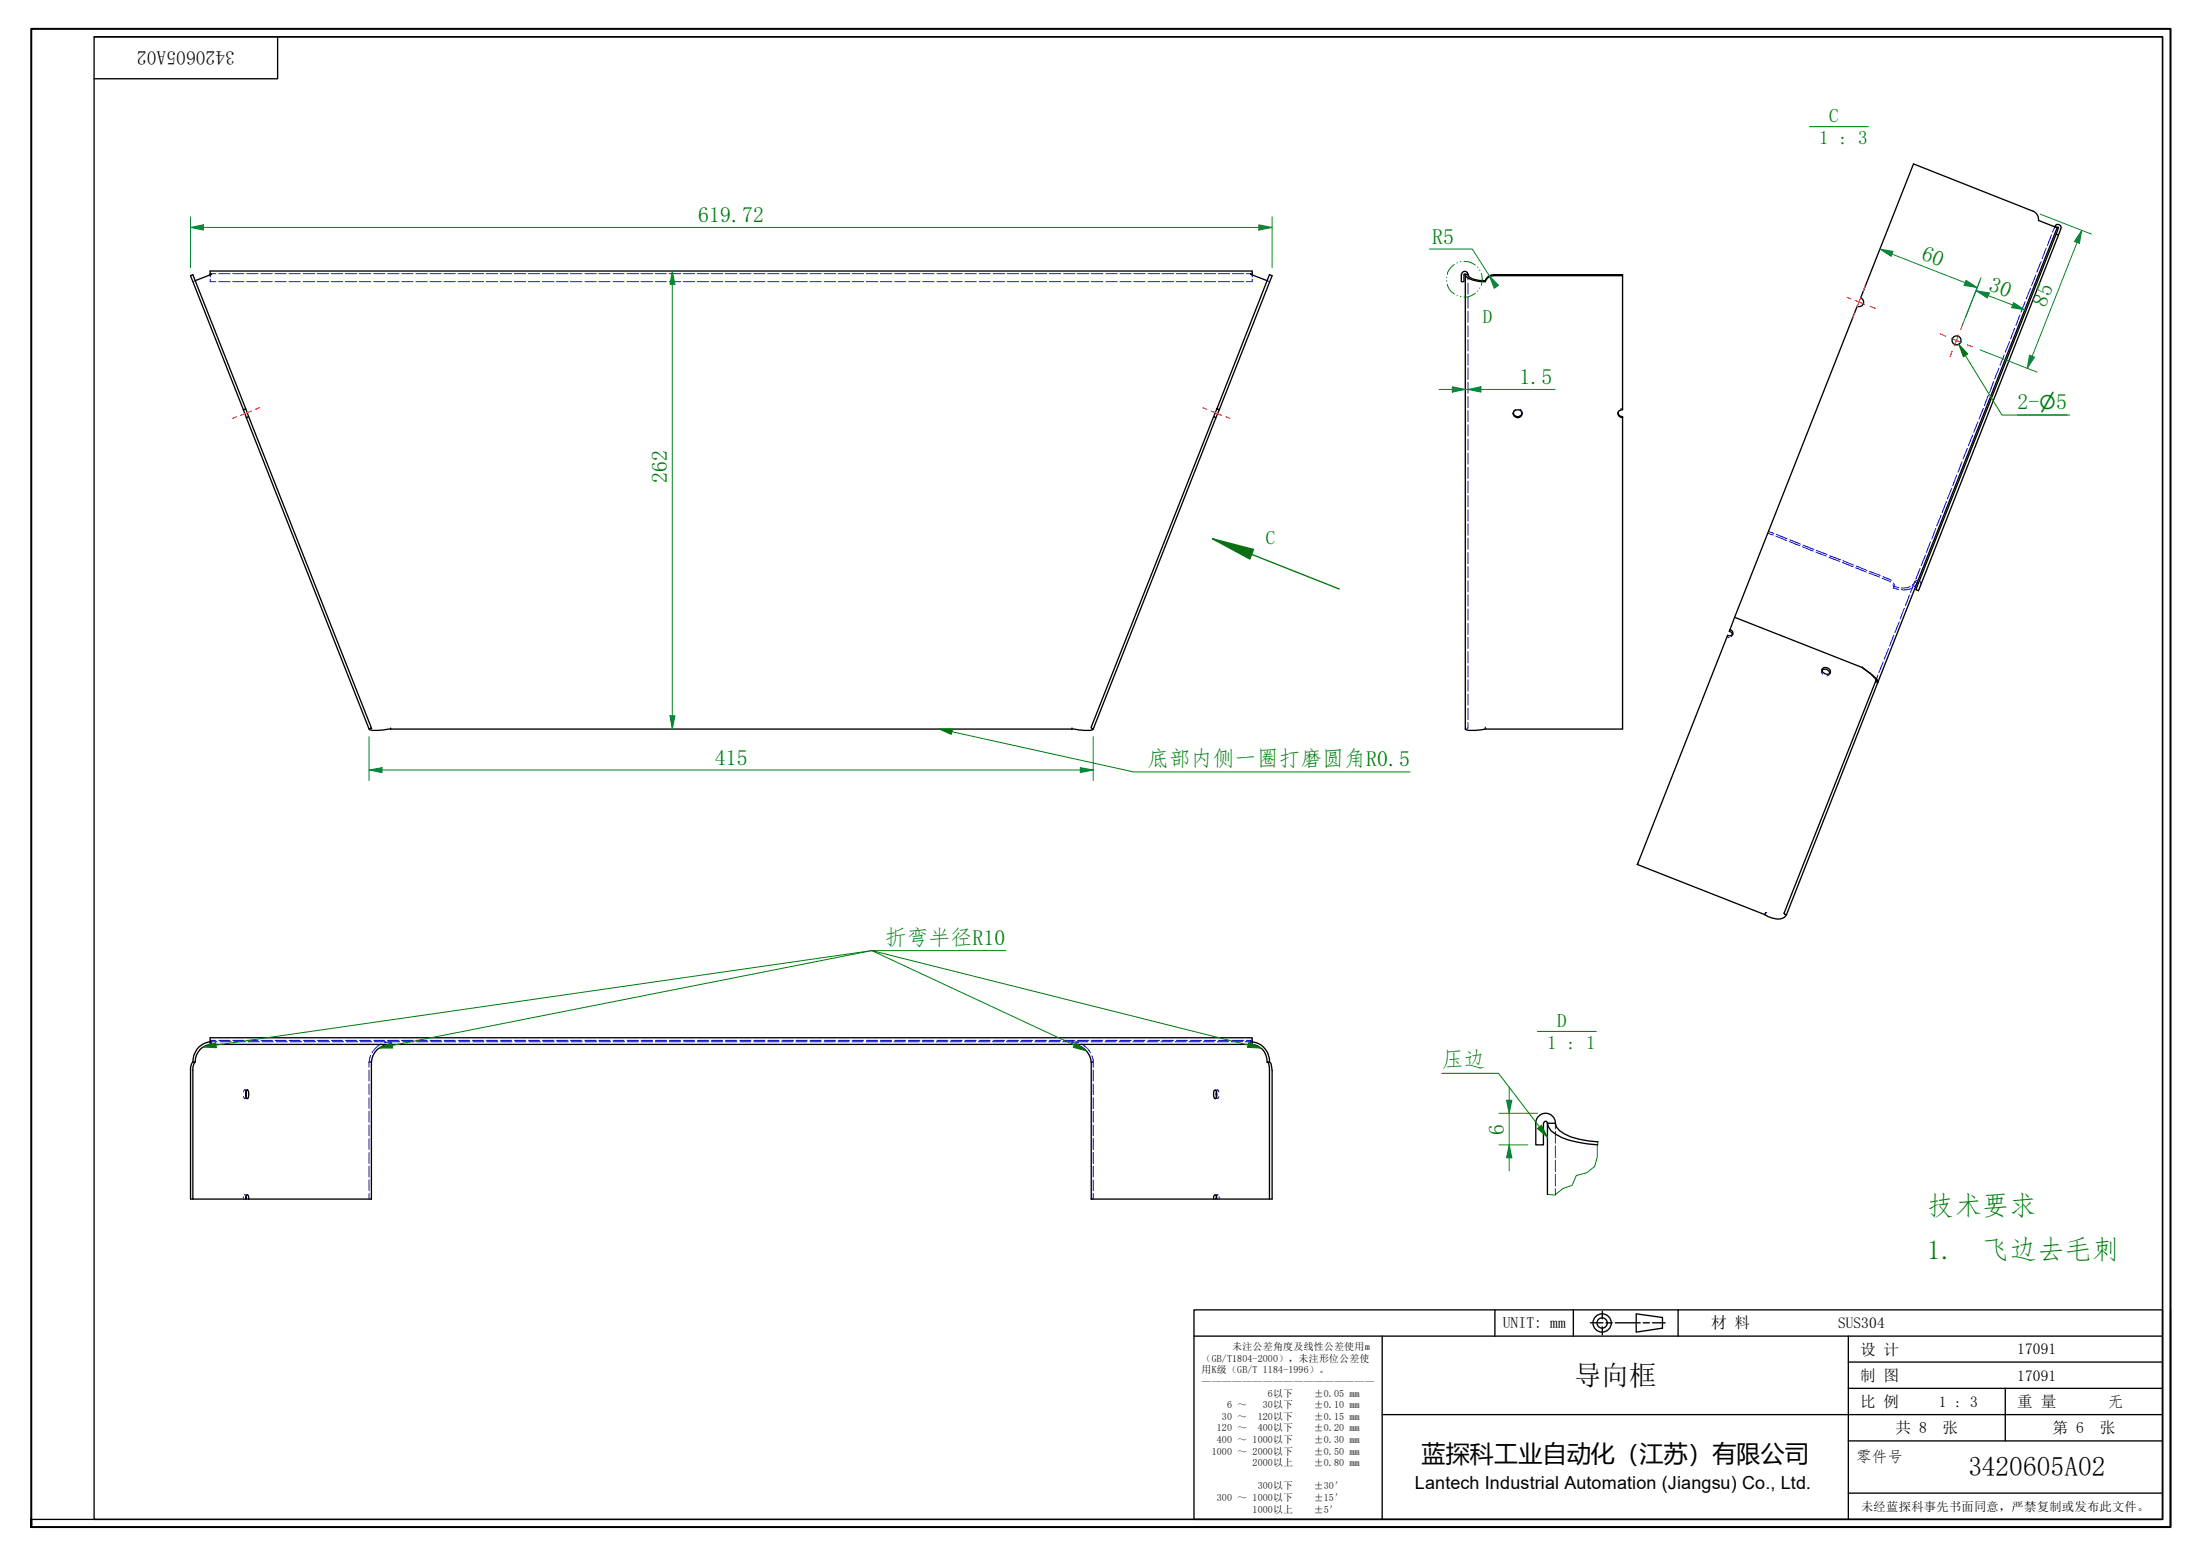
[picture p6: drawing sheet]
<svg xmlns="http://www.w3.org/2000/svg" width="420mm" height="297mm" viewBox="0 0 420 297" stroke-linecap="round" stroke-linejoin="round" font-family="sans-serif">
<g fill="none" stroke="#00f" stroke-width=".19">
<path d="M37 53.7l-.2 .1M37.3 53.6h-.2M40.1 53.3v.5h1.1M40.1 52.5v.4M40.1 52.2h1.1M41.8 53.8h2.1M41.8 52.2h2.1M44.4 53.8h2.2M44.4 52.2h2.2M47.1 53.8h2.2M47.1 52.2h2.2M49.8 53.8h2.2"/>
<path d="M49.8 52.2h2.2M52.5 53.8h2.2M52.5 52.2h2.2M55.2 53.8h2.1M55.2 52.2h2.1M57.9 53.8h2.2M57.9 52.2h2.2M60.6 53.8h2.1M60.6 52.2h2.1M63.3 53.8h2.1M63.3 52.2h2.1M66 53.8h2.1"/>
<path d="M66 52.2h2.1M68.6 53.8h2.2M68.6 52.2h2.2M71.4 53.8h2.1M71.4 52.2h2.1M74 53.8h2.2M74 52.2h2.2M76.7 53.8h2.2M76.7 52.2h2.2M79.4 53.8h2.2M79.4 52.2h2.2M82.1 53.8h2.2"/>
<path d="M82.1 52.2h2.2M84.8 53.8h2.1M84.8 52.2h2.1M87.5 53.8h2.2M87.5 52.2h2.2M90.2 53.8h2.1M90.2 52.2h2.1M92.8 53.8h2.2M92.8 52.2h2.2M95.6 53.8h2.1M95.6 52.2h2.1M98.2 53.8h2.2"/>
<path d="M98.2 52.2h2.2M100.9 53.8h2.2M100.9 52.2h2.2M103.6 53.8h2.2M103.6 52.2h2.2M106.3 53.8h2.2M106.3 52.2h2.2M109 53.8h2.1M109 52.2h2.1M111.7 53.8h2.2M111.7 52.2h2.2M114.4 53.8h2.1"/>
<path d="M114.4 52.2h2.1M117.1 53.8h2.1M117.1 52.2h2.1M119.8 53.8h2.1M119.8 52.2h2.1M122.4 53.8h2.2M122.4 52.2h2.2M125.2 53.8h2.1M125.2 52.2h2.1M127.8 53.8h2.2M127.8 52.2h2.2M130.5 53.8h2.2"/>
<path d="M130.5 52.2h2.2M133.2 53.8h2.2M133.2 52.2h2.2M135.9 53.8h2.1M135.9 52.2h2.1M138.6 53.8h2.1M138.6 52.2h2.1M141.3 53.8h2.1M141.3 52.2h2.1M144 53.8h2.1M144 52.2h2.1M146.6 53.8h2.2"/>
<path d="M146.6 52.2h2.2M149.4 53.8h2.1M149.4 52.2h2.1M152 53.8h2.2M152 52.2h2.2M154.7 53.8h2.1M154.7 52.2h2.1M157.4 53.8h2.2M157.4 52.2h2.2M160.1 53.8h2.1M160.1 52.2h2.1M162.8 53.8h2.1"/>
<path d="M162.8 52.2h2.1M165.5 53.8h2.1M165.5 52.2h2.1M168.1 53.8h2.2M168.1 52.2h2.2M170.9 53.8h2.1M170.9 52.2h2.1M173.5 53.8h2.2M173.5 52.2h2.2M176.2 53.8h2.2M176.2 52.2h2.2M178.9 53.8h2.1"/>
<path d="M178.9 52.2h2.1M181.6 53.8h2.2M181.6 52.2h2.2M184.3 53.8h2.1M184.3 52.2h2.1M187 53.8h2.1M187 52.2h2.1M189.7 53.8h2.1M189.7 52.2h2.1M192.3 53.8h2.2M192.3 52.2h2.2M195.1 53.8h2.1"/>
<path d="M195.1 52.2h2.1M197.7 53.8h2.2M197.7 52.2h2.2M200.4 53.8h2.2M200.4 52.2h2.2M203.1 53.8h2.2M203.1 52.2h2.2M205.8 53.8h2.2M205.8 52.2h2.2M208.5 53.8h2.1M208.5 52.2h2.1M211.2 53.8h2.2"/>
<path d="M211.2 52.2h2.2M213.9 53.8h2.1M213.9 52.2h2.1M216.5 53.8h2.2M216.5 52.2h2.2M219.3 53.8h2.1M219.3 52.2h2.1M221.9 53.8h2.2M221.9 52.2h2.2M224.7 53.8h2.1M224.7 52.2h2.1M227.3 53.8h2.2"/>
<path d="M227.3 52.2h2.2M230 53.8h2.2M230 52.2h2.2M232.7 53.8h2.1M232.7 52.2h2.1M235.4 53.8h2.2M235.4 52.2h2.2M238.1 52.2h1M239.1 52.5v.4M239.1 53.3v.5h-1M242 53.6h.2M242.3 53.7l.1 .1"/>
<path d="M280.4 52.4v1.1M280.4 54v2.2M280.4 56.7v2.2M280.4 59.4v2.2M386.8 57.6l-.8 2M387.8 55l-.8 2.1M388.8 52.5l-.8 2M389.8 49.9l-.8 2M390.8 47.4l-.8 2M391.8 44.8l-.8 2M392.4 43.3l-.4 1M280.4 62.2v2.1"/>
<path d="M280.4 64.8v2.2M280.4 67.5v2.2M280.4 70.2v2.2M280.4 72.9v2.2M280.4 75.7v2.1M280.4 78.3v2.2M289 78.8v.1M289 78.9v.1M289.4 78.2l-.2 .1-.1 .6M290.3 78.2l.2 .1 .2 .5M290.7 78.9v.1M309 78.8v.1"/>
<path d="M309 78.9v.1M309.1 78.5v.4M309.9 78l-.5 .2M378.8 78l-.8 2M379.7 75.4l-.7 2.1M380.7 72.8l-.7 2.1M381.8 70.3l-.9 2M382.8 67.7l-.8 2.1M383.8 65.2l-.8 2M384.7 62.7l-.7 2M385.8 60.1l-.8 2.1M280.4 81.1v2.1"/>
<path d="M280.4 83.8v2.2M280.4 86.5v2.1M280.4 89.2v2.2M280.4 91.9v2.2M280.4 94.6v2.2M280.4 97.3v2.2M280.4 100v2.2M370.7 98.3l-.8 2.1M371.7 95.7l-.8 2.1M372.7 93.2l-.8 2M373.7 90.7l-.8 2M374.7 88.1l-.7 2.1"/>
<path d="M375.7 85.6l-.8 2M376.7 83l-.8 2.1M377.8 80.5l-.9 2M280.4 102.7v2.2M280.4 105.5v2.1M280.4 108.1v2.2M280.4 110.9v2.1M280.4 113.5v2.2M280.4 116.3v2.1M280.4 119v2.1M337.6 101.8l1 .4M337.8 101.5l1 .3"/>
<path d="M339.2 102.3l2 .9M339.3 102l2 .9M341.7 103.4l2 .8M341.8 103l2.1 .9M344.2 104.4l2.1 .8M344.4 104.1l2 .8M346.8 105.4l2 .8M346.9 105.1l2 .7M349.3 106.4l2 .8M349.4 106.1l2.1 .8M351.9 107.4l2 .8M352 107l2 .9"/>
<path d="M354.4 108.4l2 .8M354.5 108.1l2.1 .8M356.9 109.4l2.1 .8M357.1 109.1l2 .7M359.5 110.4l1.6 .7M359.6 110.1l1.6 .7M361.5 111.6l.1 .7M361.6 111.3l.2 .6M361.6 112.3l1 .2M361.7 112.1l-.1 .2M361.8 111.9l.8 .3M361.8 111.9v.1"/>
<path d="M362.7 118.7l-.8 2.1M363.7 116.1l-.8 2.1M364.7 113.6l-.8 2M364.8 111.9a2.46 2.46 0 0 1-1.7 .4M365.1 112.3a3.2 3.2 0 0 1-1.9 .3M365.7 111l-.5 .7M365.7 111l.2 .1M365.7 111l-.8 2.1M366 111.2h.1l-.1 .4-.4 .4M366 111.2l.1 .1M366.1 110.8l-.3 .1-.1 .2 .1 .1M366.7 111l.1 .6"/>
<path d="M366.7 108.5l-.8 2M367.7 106l-.8 2M368.7 103.4l-.8 2.1M369.7 100.9l-.8 2M70.9 138.8h.1M279.8 139.2h.2M280.3 139.1l-.2 .1M280.4 121.7v2.1M280.4 124.4v2.1M280.4 127.1v2.2M280.4 129.8v2.1M280.4 132.5v2.2"/>
<path d="M280.4 135.2v2.2M280.4 137.9l-.1 1.2M283.7 139.1h.1M283.7 138.9h.1M283.7 139v.1M283.7 139.1v.1M329.8 121.6l.5 .1M330.8 121.2l-.2 .3M330.8 121.3h.1M331 121l-.1 .1M347.9 128v.1M348 127.9a.52 .52 0 0 0 0 .8"/>
<path d="M348 127.7v.2M349.4 128.5a.54 .54 0 0 1-.5 .5M349.4 128.6v.1M349.6 128.4h-.1M355.7 127.3v.1M358.6 128.9l-.3 1M359.7 126.4l-.9 2M360.7 123.8l-.8 2M361.7 121.3l-.8 2M337.2 174.2h.1M40.1 198.9h.2M40.1 198.6h1.1"/>
<path d="M40.3 198.9h1.2M40.4 198.9v.2M40.4 199.2v.2M41.8 198.6h2.1M42 198.9h2.1M44.4 198.6h2.2M44.7 198.9h2.2M47.1 198.6h2.2M47.4 198.9h2.1M49.8 198.6h2.2M50 198.9h2.2M52.5 198.6h2.2"/>
<path d="M52.8 198.9h2.1M55.2 198.6h2.1M55.4 198.9h2.2M57.9 198.6h2.2M58.1 198.9h2.2M60.6 198.6h2.1M60.8 198.9h2.1M63.3 198.6h2.1M63.5 198.9h2.1M66 198.6h2.1M66.2 198.9h2.1M68.6 198.6h2.2"/>
<path d="M68.8 198.9h2.2M71.4 198.6h2.1M71.5 198.9h2.2M72.8 199.3a4.2 4.2 0 0 0-1.7 1.7M74 198.6h2.2M74.2 198.9h2.1M74.6 199v-.1l-1.2 .2M74.6 199.3v.1M74.6 199.1v.1M76.7 198.6h2.2M76.9 198.9h2.2M79.4 198.6h2.2"/>
<path d="M79.6 198.9h2.1M82.1 198.6h2.2M82.2 198.9h2.2M84.8 198.6h2.1M84.9 198.9h2.2M87.5 198.6h2.2M87.6 198.9h2.2M90.2 198.6h2.1M90.3 198.9h2.2M92.8 198.6h2.2M93 198.9h2.1M95.6 198.6h2.1"/>
<path d="M95.6 198.9h2.2M98.2 198.6h2.2M98.4 198.9h2.1M100.9 198.6h2.2M101 198.9h2.2M103.6 198.6h2.2M103.7 198.9h2.2M106.3 198.6h2.2M106.4 198.9h2.1M109 198.6h2.1M109.1 198.9h2.1M111.7 198.6h2.2"/>
<path d="M111.8 198.9h2.1M114.4 198.6h2.1M114.4 198.9h2.2M117.1 198.9h2.2M117.1 198.6h2.1M119.8 198.6h2.1M119.8 198.9h2.1M122.4 198.6h2.2M122.5 198.9h2.2M125.2 198.9h2.1M125.2 198.6h2.1M127.8 198.9h2.2"/>
<path d="M127.8 198.6h2.2M130.5 198.6h2.2M130.6 198.9h2.1M133.2 198.9h2.2M133.2 198.6h2.2M135.9 198.9h2.1M135.9 198.6h2.1M138.6 198.9h2.1M138.6 198.6h2.1M141.3 198.9h2.1M141.3 198.6h2.1M144 198.9h2.1"/>
<path d="M144 198.6h2.1M146.6 198.9h2.2M146.6 198.6h2.2M149.3 198.9h2.1M149.4 198.6h2.1M152 198.9h2.1M152 198.6h2.2M154.7 198.9h2.1M154.7 198.6h2.1M157.4 198.9h2.1M157.4 198.6h2.2M160 198.9h2.2"/>
<path d="M160.1 198.6h2.1M162.8 198.9h2M162.8 198.6h2.1M165.4 198.9h2.2M165.5 198.6h2.1M168.1 198.9h2.1M168.1 198.6h2.2M170.8 198.9h2.1M170.9 198.6h2.1M173.5 198.9h2.1M173.5 198.6h2.2M176.1 198.9h2.2"/>
<path d="M176.2 198.6h2.2M178.8 198.9h2.2M178.9 198.6h2.1M181.5 198.9h2.1M181.6 198.6h2.2M184.2 198.9h2.1M184.3 198.6h2.1M186.9 198.9h2.1M187 198.6h2.1M189.5 198.9h2.2M189.7 198.6h2.1M192.2 198.9h2.2"/>
<path d="M192.3 198.6h2.2M194.9 198.9h2.1M195.1 198.6h2.1M197.6 198.9h2.2M197.7 198.6h2.2M200.3 198.9h2.1M200.4 198.6h2.2M202.9 198.9h2.2M203.1 198.6h2.2M204.7 199v-.1l1.2 .2M204.7 199.3v.1M204.7 199.1v.1"/>
<path d="M205.6 198.9h2.2M205.8 198.6h2.2M206.5 199.3a4.2 4.2 0 0 1 1.8 1.7M208.3 198.9h2.2M208.5 198.6h2.1M211 198.9h2.2M211.2 198.6h2.2M213.7 198.9h2.1M213.9 198.6h2.1M216.3 198.9h2.2M216.5 198.6h2.2M219.1 198.9h2.1"/>
<path d="M219.3 198.6h2.1M221.7 198.9h2.2M221.9 198.6h2.2M224.4 198.9h2.2M224.7 198.6h2.1M227.1 198.9h2.1M227.3 198.6h2.2M229.8 198.9h2.1M230 198.6h2.2M232.5 198.9h2.1M232.7 198.6h2.1M235.1 198.9h2.2"/>
<path d="M235.4 198.6h2.2M237.8 198.9h1.2M238.1 198.6h1M238.9 198.9v.2M238.9 199.2v.2M239.1 198.9h.1M46.5 209.3l.3 .4 .2-.3M46.7 209.7h.2M46.7 208.1h.2M47 208.3l-.1-.2h-.2l-.2 .4M47.1 209.7h.1M47.1 208.1h.1"/>
<path d="M70.5 202.7v1.1M70.5 204.3v2.1M70.5 206.9v2.1M70.5 209.5v2.1M70.5 212.1v2.1M70.5 214.7v2.1M70.5 217.3v2.1M70.5 202.7h.1M70.7 202.7h.1M70.8 201.5l-.3 1.2M70.8 202.7h.1M70.9 202.7h.1"/>
<path d="M208.4 202.7h.2M208.5 201.5l.3 1.2M208.7 202.7h.1M208.8 202.7v1.1M208.8 204.3v2.1M208.8 206.9v2.1M208.8 209.5v2.1M208.8 212.1v2.1M208.8 214.7v2.1M208.8 217.3v2.1M232.1 209.7h.1M232.1 208.1h.1"/>
<path d="M232.3 208.3l.3-.2 .2 .4M232.4 209.7h.1M232.4 208.1h.1M232.8 209.3l-.3 .4-.2-.3M297.1 214.4v1.1M297.1 216v2.2M297.1 218.7v2.3M46.5 228.5v.4M46.9 228.1h-.2l.3 .2M47.1 228.1h.1M70.5 220v2.1M70.5 222.6v2.1"/>
<path d="M70.5 225.2v2.1M70.5 227.8v1.1M208.8 220v2.1M208.8 222.6v2.1M208.8 225.2v2.1M208.8 227.8v1.1M232.1 228.1h.1M232.4 228.1h.1M232.6 228.1l-.3 .2M232.8 228.5l.1 .4M297.1 221.5v2.2M297.1 224.2v2.2"/>
<path d="M297.1 226.9v1.2"/>
</g>
<g fill="none" stroke="#000" stroke-width=".25">
<path d="M40.1 52.4h.3l-3.1 1.2M239.1 52.5v-.1h-.2l3.1 1.2M239.1 52.4v-.7h-199v.8M279.1 52.4v1.4h.5v-1.4M279.1 52.4a.6 .6 0 0 1 .6-.6 .6 .6 0 0 1 .7 .6M279.7 52.4h.1M279.8 52.4v86.8l.4 .2h1.7l1.8-.2h26.2v-59.6a.76 .76 0 0 1-.8-.7M279.8 52.4h.6a2.1 2.1 0 0 0 2 1.1l1.3 .1M279.8 52.4a2.02 2.02 0 0 0 1.9 1.2l2 .2M283.7 53.6a1.66 1.66 0 0 1 1.6-1.2h24.6v.2h-24.6a1.7 1.7 0 0 0-1.6 1.2M283.7 53.6v.2M309.9 52.6v25.6a.77 .77 0 0 0-.9 .8 .77 .77 0 0 0 .9 .7"/>
<path d="M354.7 58.4l-23.4 59.4M388.2 40.3l-22.8-9-10 25.6a.86 .86 0 0 1 .5 1.1 .86 .86 0 0 1-1.2 .5M388.3 40.3a1.68 1.68 0 0 1 1 1.8M389.3 42.1l3.6 1.4M392.4 43.3l.5 .2M392.4 43.2a.61 .61 0 0 1 .8-.3 .61 .61 0 0 1 .4 .8l-.5 1.2-.4-.2 .4-1.2v-.1h-.2M392.7 44.7l-26.8 67.9 .5 .2 26.7-67.9M392.9 43.5l-34.3 86.7h-.3v-.3M46.5 78.2l.4-.2 .6 1.6-.4 .1zM46.9 78l-10.1-25.6-.4 .2 10.1 25.6M47.1 79.7l23.4 59.5 .3-.1M47.5 79.6l23.4 59.2"/>
<path d="M231.8 79.6l-23.4 59.2M232.2 79.7l-23.4 59.5M232.4 78l.5 .2-.7 1.5-.4-.1zM232.4 78l10-25.6 .6 .2-10.1 25.6M289.1 78.9a.84 .84 0 0 0 .8 .7 .84 .84 0 0 0 .8-.7M331.3 117.8l-.9 2.4M331.3 117.8l24.4 9.6M366.1 111.3l.3 .1M70.5 139.2l.6 .2 3.5-.2M70.8 139.1h.1M70.9 138.8l-.1 .2M74.6 139v.2"/>
<path d="M74.6 139.2h130.1M204.7 139.2l2.2 .2h1.3l.6-.2M204.7 139v.2M208.4 138.8l.1 .2M208.5 139.1l.3 .1M330.4 120.2a.71 .71 0 0 1 .6 .8 .73 .73 0 0 1-1.1 .3l-17.2 43.7 24.4 9.6M330.4 120.2l-.1 .3a.65 .65 0 0 1 .5 .7M348 127.9a.89 .89 0 0 1 1.4 .6M348.2 127.6a.84 .84 0 0 1 1 0 .84 .84 0 0 1 .2 1 .96 .96 0 0 1-1.4-.9zM355.7 127.4l2.2 1.7a1.36 1.36 0 0 1 .7 1.1l-17.4 44.4M355.7 127.4l1.6 1.2 .9 1 .1 .3M358.3 129.9l-17.6 44.5"/>
<path d="M337.1 174.6a3.9 3.9 0 0 0 3.7 .5l.4-.5M337.2 174.2l-.1 .4M340.7 174.3l.2 .2 .3 .1M40.1 198.1h199v1.3h-199zM40.1 198.9a3.7 3.7 0 0 0-3.3 3.8M40.4 199.4a3.3 3.3 0 0 0-3.1 3.3M74.5 199.4a3.6 3.6 0 0 0-3.6 3.3M204.8 199.4a3.7 3.7 0 0 1 3.6 3.3M238.9 199.4a3.2 3.2 0 0 1 3.1 3.3M239.1 198.9a3.7 3.7 0 0 1 3.3 3.8M36.8 202.7l-.2 .4-.2 .8v25h10.5a.6 .6 0 0 1 .3-.8 .68 .68 0 0 1 .3 .8M36.8 202.7h.5"/>
<path d="M37.3 202.7l-.3 .4-.2 .8v25M47 208.3l.2-.2a1.47 1.47 0 0 1 0 1.6 1.27 1.27 0 0 1-.2-1.4zM47 208.3v1.1M70.9 202.7h.1M70.9 202.7v26.2h-23.8l-.1-.6M208.4 202.7h.1M208.4 202.7v26.2M232 208.1h.1a1.23 1.23 0 0 1 0 1.6 1.19 1.19 0 0 1-.1-1.6zM232.3 208.3l-.1 .6 .1 .5M242 202.7a1.48 1.48 0 0 1 .4 1.6v24.6M242 202.7h.4M242.4 202.7a1.21 1.21 0 0 1 .5 1.2l.1 25h-10.6l-.1-.6-.2-.2a.6 .6 0 0 0-.3 .8"/>
<path d="M293.3 214.4a1.87 1.87 0 0 1 1.9-1.9 1.87 1.87 0 0 1 1.9 1.9M293.3 214.4v4.2h1.5v-4.2M294.8 214.4a.35 .35 0 0 1 .4-.4 .35 .35 0 0 1 .3 .4M295.5 214.4h1.6l.1 .7a6.8 6.8 0 0 0 4.4 2.4l3.6 .5M295.5 214.4l.2 .7 .5 .8a10.2 10.2 0 0 0 5.1 2.1l3.8 .6M295.5 214.4v13.6M208.4 228.9h.1M232.3 228.3l-.1 .6h-23.8"/>
<circle cx="289.8" cy="79" r=".81"/>
<circle cx="373.7" cy="65" r=".86"/>
</g>
<path d="M345.6 24.2h11.2M293.6 196.9h11.3" fill="none" stroke="#008000" stroke-width=".19"/>
<path d="M305.2 218l-.1 2.8-.6 1.9-1.5 1.2-1.9 .5-.9 1.9-1.7 .6-1.6 1.2-1.4-.1" fill="none" stroke="#008000" stroke-width=".19"/>
<path d="M231.6 102.9l7.5 2.9" fill="none" stroke="#008000" stroke-width=".25"/>
<path d="M231.6 102.9l7.8 2-.7 1.8z" fill="#008000"/>
<path d="M231.6 102.9l7.8 2-.7 1.8zM239.1 105.8l16.7 6.6" fill="none" stroke="#008000" stroke-width=".25"/>
<g fill="none" stroke="#008000" stroke-width=".19">
<path d="M276.3 52.9v.1M276.3 53.6v.1M276.4 54.3a2.67 2.67 0 0 0 1.3 1.8M277.7 50.5a2.95 2.95 0 0 0-1.3 1.9M278.3 56.4h.1M278.3 50.2h.1M278.9 50h.1M278.9 56.6h.1M279.6 49.9a3.4 3.4 0 0 1 2.1 .7M281.7 56a3.3 3.3 0 0 1-2.1 .7M282.2 51h.1M282.3 55.5l-.1 .1"/>
<path d="M282.6 51.5v.1M282.6 55h.1M282.9 52.2a3.5 3.5 0 0 1 0 2.3"/>
</g>
<path d="M6 291.5v-1.4v1.4M6 290.1v-284.6h408.5v286h-408.5" fill="none" stroke="#000" stroke-width=".38"/>
<path d="M18 7h395v283.1h-395zM18 7h395M53 7v8h-35M413 7v283.1h-407" fill="none" stroke="#000" stroke-width=".25"/>
<g fill="none" stroke="#000" stroke-width=".25">
<path d="M228 250h185v40.1h-185zM228 255.1h185M264 255.1v35M285.5 250v5.1M300.5 250v5.1M303.7 252.5h2.4M306 250.3v1.5M306 253.3v1.5M306.7 252.5h1.2M308.5 252.5h4.7M312.5 250.8l5 .7v2l-5 .8zM313.8 252.5h1.2"/>
<path d="M315.6 252.5h2.4M320.5 250v5.1M353 255.1v35M414.5 250v41.5h-186.5M264 270.1h149M353 275.1h60M353 265h60M353 260h60M383 265v10.1M353 285h60"/>
<circle cx="306" cy="252.6" r="1.75"/>
<circle cx="306" cy="252.6" r=".98"/>
</g>
<path d="M45.2 79.6l-.8 .3M46.9 78.9l-.9 .4M48 78.5l-.9 .4M49.5 77.8l-.7 .4M229.7 77.8l.8 .4M231.3 78.5l.9 .4M232.4 78.9l.9 .4M234.1 79.6l.8 .3" fill="none" stroke="#f00" stroke-width=".19"/>
<g fill="none" stroke="#f00" stroke-width=".19">
<path d="M352.7 56.8l.8 .3M354.2 59.7l-.4 1.1M354.3 57.3l.7 .3M355 57.6l-.4 1.1M355 57.6l1 .5M355.5 56.6l-.5 1M356.2 54.5l-.3 1.1M357.1 58.5l1 .4M370.5 63.7l1.1 .5M372.6 64.6l1 .4M372.8 67l-.4 1.1M373.6 65l-.3 1"/>
<path d="M373.6 65l1 .4M374.1 63.9l-.5 1.1M374.8 61.9l-.3 1M375.7 65.8l1 .4"/>
</g>
<path d="M397.6 44l-.9 2.3" fill="none" stroke="#00803f" stroke-width=".19"/>
<path d="M397.6 44l-.5 2.5-.9-.4z" fill="#00803f"/>
<path d="M397.6 44l-.5 2.5-.9-.4zM388.1 68l-.9 2.3" fill="none" stroke="#00803f" stroke-width=".19"/>
<path d="M387.6 67.8l1 .4-1.4 2.1z" fill="#00803f"/>
<path d="M389.6 40.9l9.8 3.8M396.7 46.3l-8.6 21.7M378.1 66.8l11 4.2M387.6 67.8l1 .4-1.4 2.1z" fill="none" stroke="#00803f" stroke-width=".19"/>
<path d="M374.1 65.7l1.2 2.2M385.3 79.2h9.5" fill="none" stroke="#008000" stroke-width=".19"/>
<path d="M374.1 65.7l1.7 1.8-.8 .6z" fill="#008000"/>
<path d="M374.1 65.7l1.7 1.8-.8 .6zM375.3 67.9l7 11.3h13" fill="none" stroke="#008000" stroke-width=".19"/>
<path d="M280.4 74.3h2.4" fill="none" stroke="#00803f" stroke-width=".19"/>
<path d="M280.4 74.3l2.4-.5v1.1z" fill="#00803f"/>
<path d="M277.4 74.3h2.4M280.4 74.3l2.4-.5v1.1z" fill="none" stroke="#00803f" stroke-width=".19"/>
<path d="M277.4 73.8l2.4 .5-2.4 .6z" fill="#00803f"/>
<path d="M274.8 74.3h2.6M277.4 73.8l2.4 .5-2.4 .6zM279.8 74.3h.6M282.8 74.3h14.2M288.2 218.6v2.4" fill="none" stroke="#00803f" stroke-width=".19"/>
<path d="M288.2 218.6l.5 2.4h-1z" fill="#00803f"/>
<path d="M288.2 218.6l.5 2.4h-1zM288.2 210v2.5" fill="none" stroke="#00803f" stroke-width=".19"/>
<path d="M287.7 210h1l-.5 2.5z" fill="#00803f"/>
<path d="M286.3 218.6h5.5M286.3 212.5h7.4M287.7 210h1l-.5 2.5zM288.2 207.5v2.5M288.2 212.5v6.1M288.2 221v2.5" fill="none" stroke="#00803f" stroke-width=".19"/>
<path d="M294 215.1l1.5 2" fill="none" stroke="#008000" stroke-width=".19"/>
<path d="M293.6 215.4l.8-.6 1.1 2.3z" fill="#008000"/>
<path d="M275.3 204.9h10.9l7.8 10.2M293.6 215.4l.8-.6 1.1 2.3z" fill="none" stroke="#008000" stroke-width=".19"/>
<path d="M36.4 43.4h2.5" fill="none" stroke="#00803f" stroke-width=".19"/>
<path d="M36.4 43.4l2.5-.5v1z" fill="#00803f"/>
<path d="M36.4 43.4l2.5-.5v1zM240.4 43.4h2.6" fill="none" stroke="#00803f" stroke-width=".19"/>
<path d="M240.4 42.9l2.6 .5-2.6 .5z" fill="#00803f"/>
<path d="M36.4 41.4v9.7M38.9 43.4h201.5M240.4 42.9l2.6 .5-2.6 .5zM243 41.4v9.7M70.5 147h2.5" fill="none" stroke="#00803f" stroke-width=".19"/>
<path d="M70.5 147l2.5-.5v1z" fill="#00803f"/>
<path d="M70.5 147l2.5-.5v1zM206.3 147h2.5" fill="none" stroke="#00803f" stroke-width=".19"/>
<path d="M206.3 146.5l2.5 .5-2.5 .5z" fill="#00803f"/>
<path d="M128.4 136.6v2.6M70.5 140.6v8.4M73 147h133.3M206.3 146.5l2.5 .5-2.5 .5zM208.8 140.6v8.4" fill="none" stroke="#00803f" stroke-width=".19"/>
<path d="M128 136.6h.9l-.5 2.6z" fill="#00803f"/>
<path d="M128.4 51.7v2.6M128 136.6h.9l-.5 2.6z" fill="none" stroke="#00803f" stroke-width=".19"/>
<path d="M128.4 51.7l.5 2.6h-.9z" fill="#00803f"/>
<path d="M128.4 51.7l.5 2.6h-.9zM128.4 54.3v82.3M384.4 58.2l2.3 1" fill="none" stroke="#00803f" stroke-width=".19"/>
<path d="M384.6 57.8l2.1 1.4-2.5-.5z" fill="#00803f"/>
<path d="M377.4 55.5l2.3 .9M384.6 57.8l2.1 1.4-2.5-.5z" fill="none" stroke="#00803f" stroke-width=".19"/>
<path d="M377.4 55.5l2.5 .4-.4 1z" fill="#00803f"/>
<path d="M375.3 54l2.3 .9M377.4 55.5l2.5 .4-.4 1zM378.1 53.6l-2.7 6.9M379.7 56.4l4.7 1.8" fill="none" stroke="#00803f" stroke-width=".19"/>
<path d="M375.5 53.5l2.1 1.4-2.5-.4z" fill="#00803f"/>
<path d="M359 47.5l2.3 1M375.5 53.5l2.1 1.4-2.5-.4z" fill="none" stroke="#00803f" stroke-width=".19"/>
<path d="M359 47.5l2.5 .5-.3 .9z" fill="#00803f"/>
<path d="M359 47.5l2.5 .5-.3 .9zM361.3 48.5l14 5.5M378.3 53l-3.5 8.9" fill="none" stroke="#00803f" stroke-width=".19"/>
<path d="M179.4 139.2l2.4 .5" fill="none" stroke="#008000" stroke-width=".19"/>
<path d="M179.4 139.2h2.5l-.2 1z" fill="#008000"/>
<path d="M179.4 139.2h2.5l-.2 1zM181.8 139.7l34.7 7.7h52.8" fill="none" stroke="#008000" stroke-width=".19"/>
<path d="M284.4 52.6l1.4 2.1" fill="none" stroke="#00803f" stroke-width=".19"/>
<path d="M284.4 52.6l1.8 1.9-.8 .5z" fill="#00803f"/>
<path d="M273 47.5h8.2l3.2 5.1M284.4 52.6l1.8 1.9-.8 .5zM285.3 54l.5 .7" fill="none" stroke="#00803f" stroke-width=".19"/>
<path d="M74.9 199.6l-2.4 .5" fill="none" stroke="#008000" stroke-width=".19"/>
<path d="M72.5 200.1l2.3-1 .2 1z" fill="#008000"/>
<path d="M41.3 199.5l-2.5 .4M166.5 181.5l-91.6 18.1M72.5 200.1l2.3-1 .2 1z" fill="none" stroke="#008000" stroke-width=".19"/>
<path d="M38.8 199.9l2.3-.8 .2 .9z" fill="#008000"/>
<path d="M38.8 199.9l2.3-.8 .2 .9zM166.5 181.5l-125.2 18M205.2 199.5l2.3 1.1" fill="none" stroke="#008000" stroke-width=".19"/>
<path d="M205.4 199.1l2.1 1.5-2.5-.7z" fill="#008000"/>
<path d="M166.5 181.5l38.7 18M205.4 199.1l2.1 1.5-2.5-.7zM238.4 199.5l2.4 .6" fill="none" stroke="#008000" stroke-width=".19"/>
<path d="M238.5 199l2.3 1.1-2.5-.2z" fill="#008000"/>
<path d="M192.1 181.5h-25.6l71.9 18M238.5 199l2.3 1.1-2.5-.2z" fill="none" stroke="#008000" stroke-width=".19"/>
<g font-size="5.2" fill="#008000">
<text x="368" y="232">技术要求</text>
<text x="368" y="240.3">1.</text>
<text x="378.6" y="240.3">飞边去毛刺</text>
</g>
<g font-size="5.2">
<text x="300.6" y="264.4">导向框</text>
<text x="375.9" y="281.9">3420605A02</text>
</g>
<text font-size="4.6" x="271.5" y="279">蓝探科工业自动化（江苏）有限公司</text>
<g font-size="4.2" fill="#008000">
<text x="133.3" y="42.3">619.72</text>
<text x="273.5" y="46.5">R5</text>
<text x="366.8" y="49.5" transform="rotate(22 366.8 49.5)">60</text>
<text x="379.7" y="55.3" transform="rotate(22 379.7 55.3)">30</text>
<text x="390.7" y="58.7" transform="rotate(-69 390.7 58.7)">85</text>
<text x="290.2" y="73.3">1.5</text>
<text x="385.3" y="78.1">2-</text>
<text x="392.7" y="78.1">5</text>
<text x="127.4" y="92.2" transform="rotate(-90 127.4 92.2)">262</text>
<text x="136.5" y="146">415</text>
<text x="219" y="146.2">底部内侧一圈打磨圆角R0.5</text>
<text x="169" y="180.3">折弯半径R10</text>
<text x="275.3" y="203.8">压边</text>
<text x="287.2" y="216.6" transform="rotate(-90 287.2 216.6)">6</text>
</g>
<text font-size="3.7" x="44.8" y="9.7" transform="rotate(180 44.8 9.7)">3420605A02</text>
<g font-size="3.7" fill="#008000">
<text x="349.3" y="23.3">C</text>
<text x="347.4" y="27.5">1 : 3</text>
<text x="283.2" y="61.7">D</text>
<text x="241.7" y="103.8">C</text>
<text x="297.4" y="196.1">D</text>
<text x="295.5" y="200.3">1 : 1</text>
</g>
<text font-size="3.6" fill="#008000" x="389.5" y="78.1">⌀</text>
<text font-size="3.4" x="270.2" y="284.2">Lantech Industrial Automation (Jiangsu) Co., Ltd.</text>
<g font-size="3">
<text x="287" y="253.5">UNIT: mm</text>
<text x="326.8" y="253.6">材 料</text>
<text x="351" y="253.5">SUS304</text>
<text x="355.3" y="263.6">制 图</text>
<text x="355.3" y="258.6">设 计</text>
<text x="385.3" y="258.6">17091</text>
<text x="385.3" y="263.6">17091</text>
<text x="355.3" y="268.6">比 例</text>
<text x="370.3" y="268.5">1 : 3</text>
<text x="385.3" y="268.7">重 量</text>
<text x="402.5" y="268.5">无</text>
<text x="362" y="273.6">共 8</text>
<text x="371" y="273.6">张</text>
<text x="392" y="273.6">第 6</text>
<text x="401" y="273.6">张</text>
<text x="354.5" y="279.1">零件号</text>
</g>
<text font-size="2.3" x="355.5" y="288.4">未经蓝探科事先书面同意，严禁复制或发布此文件。</text>
<g font-size="1.9">
<text x="235.3" y="257.7">未注公差角度及线性公差使用m</text>
<text x="229.5" y="260">（GB/T1804-2000），未注形位公差使</text>
<text x="229.5" y="262.2">用K级（GB/T 1184-1996）。</text>
<text x="229.5" y="264.4">—————————————————</text>
<text x="234.4" y="268.8">6 ～</text>
<text x="241.2" y="268.8">30以下</text>
<text x="242.1" y="266.6">6以下</text>
<text x="250.9" y="266.6">±0.05 mm</text>
<text x="250.9" y="268.8">±0.10 mm</text>
<text x="232.4" y="273.2">120 ～</text>
<text x="232.4" y="275.4">400 ～ 1000以下</text>
<text x="233.4" y="271.1">30 ～</text>
<text x="240.2" y="271.1">120以下</text>
<text x="240.2" y="273.2">400以下</text>
<text x="250.9" y="271.1">±0.15 mm</text>
<text x="250.9" y="273.2">±0.20 mm</text>
<text x="250.9" y="275.4">±0.30 mm</text>
<text x="231.5" y="277.7">1000 ～ 2000以下</text>
<text x="239.2" y="279.9">2000以上</text>
<text x="250.9" y="277.7">±0.50 mm</text>
<text x="250.9" y="279.9">±0.80 mm</text>
<text x="232.4" y="286.6">300 ～ 1000以下</text>
<text x="240.2" y="284.3">300以下</text>
<text x="250.9" y="284.3">±30′</text>
<text x="250.9" y="286.6">±15′</text>
<text x="239.2" y="288.8">1000以上</text>
<text x="250.9" y="288.8">±5′</text>
</g>
</svg>
